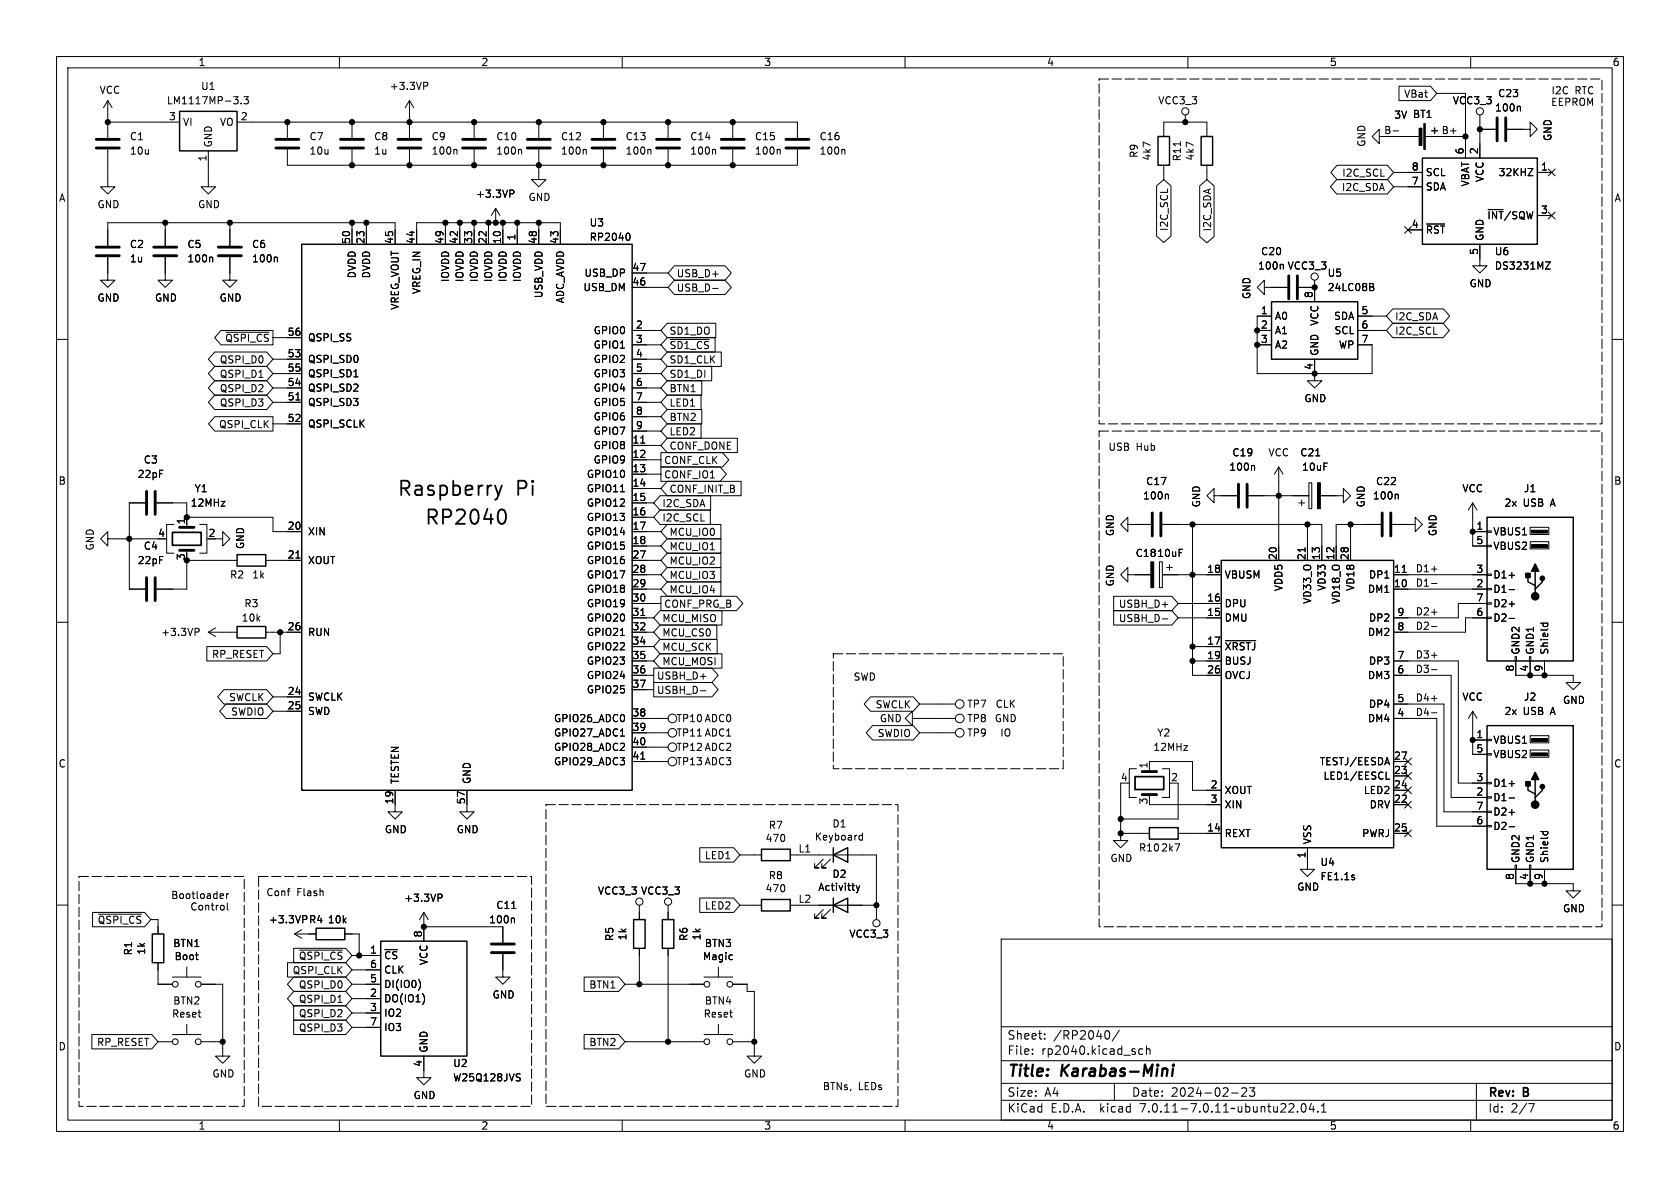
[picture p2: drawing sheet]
<svg xmlns="http://www.w3.org/2000/svg" width="297mm" height="210mm" viewBox="0 0 297 210" stroke-linecap="round" stroke-linejoin="round" font-family="sans-serif">
<g fill="none" stroke="#000" stroke-width=".18">
<path d="M10 10h277v190h-277zM12 12h273v186h-273zM19 17.8v6.6M19 17.8l-.7 1.3M19 17.8l.8 1.3M41.3 17.1h.8l-.4 .5M42 17.7v.5M42.6 18.2v.2M43.1 17.1h.8l-.4 .5 .3 .1v.5l-.1 .2-.6-.2M60 10v2M72.4 17.8l-.8 1.3M72.4 17.8v6.6"/>
<path d="M72.4 17.8l.8 1.3M74.9 14.5h.5l.2 .3-.1 .4h-.6M110 10v2M160 10v2M210 10v2M247.3 15.2h5.6l1.1 1.3-1.1 1.3h-5.6zM254 16.5h5.1v11.4M260 10v2M268.6 18.8l.2 .2v.6M19 26.4v6.6h1.3l-1.3 1.3-1.2-1.3h1.2M19 21.6h12.7M29.2 39.4v4"/>
<path d="M36.8 26.7v6.3h1.3l-1.3 1.3-1.2-1.3h1.2M40.6 39.4v4M41.9 21.6h99.1v2.8M50.8 26.4v2.8h90.2v-2.8M50.8 21.6v2.8M62.2 21.6v2.8M62.2 26.4v2.8M62.2 39.4v3.8M64.8 39.4v3.8M72.4 26.4v2.8M78.7 39.4v3.8M80.6 26.4l.2 .2v.6"/>
<path d="M81.3 39.4v3.8M83.8 21.6v2.8M83.8 26.4v2.8M83.8 39.4v3.8M86.4 39.4v3.8M87.6 36.8l-.7 1.3M87.6 36.8v2.6M87.6 36.8l.8 1.3M88.9 39.4v3.8M90.1 33.6h.5l.3 .2-.2 .4-.6 .1M91.4 39.4v3.8M92 26.4l.2 .2v.6"/>
<path d="M95.2 26.4v5.4h1.3l-1.3 1.2-1.2-1.2h1.2M95.2 21.6v2.8M95.2 39.4v3.8M103.5 26.4l.1 .2v.6M106.7 21.6v2.8M106.7 26.4v2.8M114.9 26.4l.2 .2v.6M118.1 21.6v2.8M118.1 26.4v2.8M126.3 26.4l.2 .2v.6M129.5 21.6v2.8M129.5 26.4v2.8"/>
<path d="M137.8 26.4l.1 .2v.6M149.2 26.4l.2 .2v.6M204.5 32.9l1.2-1.1 1.3 1.1v8.9l-1.3 1.1-1.2-1.1zM205.7 24.1v-2.5h7.7v2.5M205.7 29.2v2.6M208.7 25.1v.7M209.5 20.3v1.3M212.1 32.9l1.3-1.1 1.2 1.1v8.9l-1.2 1.1-1.3-1.1zM213.4 29.2v2.6M236.3 31.7h9l1.1 1.3-1.1 1.3h-9l-1.1-1.3zM236.4 29.2h8.9l1.1 1.3-1.1 1.3h-8.9l-1.1-1.3zM243.8 24.1v1.3l-1.2-1.3 1.2-1.2v1.2h7.2"/>
<path d="M246.3 23.1h.9M246.4 30.5h5.1M246.4 33h5.1M252 24.1h7.1M252.2 39.6h3.2M261.6 22.9h2.8M261.6 20.3v7.6M266.4 22.9h4.1v1.2l1.3-1.2-1.3-1.3v1.3M270.1 29.8h.9l-.9 1.3h.9M271.8 30.5h2.5M271.8 38.1h2.5M273.7 37.5l1.2 1.2"/>
<path d="M273.7 29.9l1.2 1.2M274.9 37.5l-1.2 1.2M274.9 29.9l-1.2 1.2M10 60h2M19 45.5v4h1.3l-1.3 1.3-1.2-1.3h1.2M29.2 45.5v4h1.3l-1.3 1.3-1.3-1.3h1.3M37.4 45.5l.2 .1v.7M39.1 58.4h9.2v2.6h-9.2l-1.1-1.3zM39.9 58.7h7.7M40.6 45.5v4h1.3l-1.3 1.3-1.2-1.3h1.2M48.3 59.7h5M48.9 45.5l.1 .1v.7"/>
<path d="M69.8 43.2v-3.8h-50.8v4M73.7 43.2v-3.8h25.4v3.8M111.1 41.2a.79 .79 0 0 1 0 1.3M111.8 50.8h6.3M111.8 58.4h5M111.8 48.3h6.3M118 59.7h8.4v2.5h-8.4l-1.2-1.2zM118 57.1h8.5v2.6h-8.5l-1.2-1.3zM119.2 49.5h9l1.1 1.3-1.1 1.3h-9l-1.1-1.3zM119.2 47h9l1.1 1.3-1.1 1.2h-9l-1.1-1.2zM126 51h1M222.2 58.4h2.6"/>
<path d="M223.5 50.8v-1.3l-1.3 1.3 1.3 1.3v-1.3h4.1M224.8 55.9h-2.6v10.1h20.4v-5h-2.6M226.7 46.7l.2 .2v.7M229.6 50.8h2.8M232.4 49.5v3.8M240 55.9h5.1M240 58.4h5.1M242.2 50.1l.6 .1v.3l-.2 .2M242.2 50.7h.4M242.6 50.7l.3 .3-.1 .3-.6 .1M246.2 54.6h9l1.1 1.3-1.1 1.3h-9l-1.1-1.3zM246.2 57.1h8.9l1.1 1.3-1.1 1.3h-8.9l-1.1-1.3z"/>
<path d="M248.3 40l1.2 1.2M248.9 40.6h2.6M249.5 40l-1.2 1.2M261.6 43.2v3.8h1.3l-1.3 1.3-1.3-1.3h1.3M273.2 46.3h.9l-.9 1.3h.9M285 60h2M38 69.8h9.1l1.2 1.3-1.2 1.3h-9.1l-1.2-1.3zM38 67.3h9.1l1.2 1.3-1.2 1.3h-9.1l-1.2-1.3zM38 62.2h9.1l1.2 1.3-1.2 1.3h-9.1l-1.2-1.3zM38 64.8h9.1l1.2 1.2-1.2 1.3h-9.1l-1.2-1.3zM38 73.7h10.3v2.5h-10.3l-1.1-1.3zM48.3 63.5h5"/>
<path d="M48.3 66h5M48.3 71.1h5M48.3 74.9h5M48.3 68.6h5M52.3 70.7h.7M62.6 66.6h.7M111.8 61h5M111.8 78.7h5M111.8 63.5h5M111.8 66h5M111.8 71.1h5M111.8 68.6h5"/>
<path d="M111.8 73.7h5M111.8 76.2h5M113.3 78.3h.7M118 77.5h12.4v2.5h-12.4l-1.2-1.3zM118 64.8h7.8v2.5h-7.8l-1.2-1.3zM118 67.3h6.1v2.6h-6.1l-1.2-1.3zM118 62.2h9.5v2.6h-9.5l-1.2-1.3zM118 74.9h5.9v2.6h-5.9l-1.2-1.3zM118 72.4h6.1v2.5h-6.1l-1.2-1.2zM118 69.8h5.9v2.6h-5.9l-1.2-1.3zM118.5 60h6.9M222.2 61h2.6"/>
<path d="M232.4 63.5v3.8h1.3l-1.3 1.3-1.3-1.3h1.3M19 95.3v-1.3l-1.2 1.3 1.2 1.2v-1.2h8.9M25.7 88.9h-2.8v15.2h2.8M27.7 88.9h5.3v3.8M29.2 95.3h.3M30.7 92.7h-1.2v5.1h1.2M33 97.3v.5M33 91.4h15.3v2.6h5M35.3 92.7h1.3v5.1h-1.3M38.1 95.3h1.3v-1.3l1.2 1.3-1.2 1.2v-1.2M41.9 99.1h-8.9v5h-5.3M47 99.1h6.3"/>
<path d="M52.3 98.6h.7M109.7 86.9h.7M111.8 88.9h3.8M111.8 94h5M111.8 96.5h5M111.8 81.3h5M111.8 83.8h5M111.8 86.4h5M111.8 91.4h3.8M111.8 99.1h5M116.7 87.6h8.9v2.6h-8.9l-1.1-1.3zM116.7 90.2h8.9v2.5h-8.9l-1.1-1.3z"/>
<path d="M116.8 80h10.9l1.1 1.3-1.1 1.3h-10.9zM116.8 82.5h10.5l1.1 1.3-1.1 1.3h-10.5zM118 85.1h13v2.5h-13l-1.2-1.2zM118 97.8h9.4v2.5h-9.4l-1.2-1.2zM118 92.7h9.4v2.6h-9.4l-1.2-1.3zM118 95.2h9.4v2.6h-9.4l-1.2-1.3zM199.4 92.7v-1.3l-1.3 1.3 1.3 1.3v-1.3h4.1M205 99.3h.5v4.6h-.5zM205.5 92.7h28.2v6.4M206.4 87.4l.2 .1v.7M206.8 99.8v1M210.8 92.7v26.7h5.1"/>
<path d="M214.6 87.6v-1.2l-1.2 1.2 1.2 1.3v-1.3h4.1M220.7 87.6h10.7M221.6 82.3l.2 .2v.6M226.1 82.6l-.8 1.2M226.1 82.6v16.5M226.1 82.6l.7 1.2M229.6 88.9h1M230.1 88.4v1M230.7 96.8v.7M231.1 92.7v6.4M231.4 85.3h.5v4.6h-.5zM232.6 80.6h.7"/>
<path d="M233.4 87.6h4.1v1.3l1.3-1.3-1.3-1.2v1.2M238.8 92.7v6.4M244.1 92.7h-7.9v6.4M246.1 92.7h4.1v1.3l1.3-1.3-1.3-1.3v1.3M247 87.4l.2 .1v.7M260.3 88.9v7.6h2.6M260.3 94h2.6M260.3 88.9l-.7 1.3M260.3 88.9l.8 1.3M262.9 96.4h.8v.2h-.8zM262.9 93.9h.8v.2h-.8zM270.5 95.8h3.3v1.2h-3.3z"/>
<path d="M270.5 93.2h3.3v1.3h-3.3zM10 110h2M34.5 111.1h.5l.2 .2-.1 .4h-.6M36.6 114.3h10.5l1.2 1.3-1.2 1.2h-10.5zM36.8 111.8h5.1M36.8 111.8l1.3 .7M38.1 111l-1.3 .8M47 111.8h6.3M49.5 111.8v3.8h-1.2M109.7 112.3h.7M111.8 104.1h5M111.8 101.6h5"/>
<path d="M111.8 109.2h3.8M111.8 106.7h5M111.8 114.3h3.8M111.8 116.8h3.8M111.8 119.4h3.8M111.8 111.8h3.8M113.3 108.8h.7M115.6 118.1h10.3l1.1 1.3-1.1 1.3h-10.3zM116.7 107.9h10.9v2.6h-10.9l-1.1-1.3zM116.7 115.6h10.9v2.5h-10.9l-1.1-1.3zM116.7 113h10.1v2.6h-10.1l-1.1-1.3zM116.7 110.5h10v2.5h-10l-1.1-1.2z"/>
<path d="M116.8 105.4h13.4l1.1 1.3-1.1 1.3h-13.4zM118 102.9h9.4v2.5h-9.4l-1.2-1.3zM118 100.3h9.4v2.6h-9.4l-1.2-1.3zM196.9 105.4h10.3l1.1 1.3-1.1 1.3h-10.3zM196.9 107.9h10.3l1.1 1.3-1.1 1.3h-10.3zM199.4 101.6v-1.3l-1.3 1.3 1.3 1.3v-1.3h4.1M205.5 109.4h.9M205.5 101.6h10.4M206.2 100.3h1.1M208.3 109.2h7.6M208.3 106.7h7.6M210.8 114.3h5.1"/>
<path d="M210.8 116.8h5.1M216.6 113.3h5.4M246.4 104.1h16.5M246.4 101.6h16.5M246.4 116.8h11.4v21.6h5.1M246.4 119.4h10.1v21.6h6.4M247.9 101.2h.7M253.1 108.2h.9M253.1 118.4h.9M253.1 110.8h.9M253.1 115.8h.9M253.1 100.6h.9"/>
<path d="M253.1 103.1h.9M262.9 109.1h.8v.2h-.8zM262.9 106.6h.8v.2h-.8zM262.9 104h.8v.3h-.8zM262.9 101.5h.8v.2h-.8zM262.9 109.2h-3.8v2.6h-12.7M262.9 106.7h-5.1v2.5h-11.4M266.8 104.2h1M266.8 101.7h1M266.8 109.3h1M266.8 106.8h1M267.8 116.1h.3v.7h-.3z"/>
<path d="M268 116.8v2.6h10.1v1.3h1.3l-1.3 1.2-1.2-1.2h1.2M270.4 116.1h.2v.7h-.2zM270.5 116.8v2.6M272.4 110.2h1.2M272.8 110.2v.3M273 116.8v2.6M273.6 110.2v.3M285 110h2M39.6 121.9h7.5l1.2 1.3-1.2 1.3h-7.5l-1.1-1.3zM39.9 124.5h7.2l1.2 1.2-1.2 1.3h-7.2l-1.1-1.3zM48.3 123.2h5M48.3 125.7h5"/>
<path d="M69.8 139.7v3.8h1.3l-1.3 1.3-1.2-1.3h1.2M82.5 139.7v3.8h1.3l-1.3 1.3-1.2-1.3h1.2M109.7 130.1h.7M111.8 129.5h6.3M111.8 127h6.3M111.8 134.6h6.3M111.8 121.9h3.8M111.8 132.1h6.3M113.3 134.2h.7M115.6 120.6h10.3l1.1 1.3-1.1 1.3h-10.3zM123.8 122.1h1M153.9 123.2h7.5l1.2 1.3-1.2 1.2h-7.5l-1.1-1.2z"/>
<path d="M154.2 128.3h7.2l1.2 1.2-1.2 1.3h-7.2l-1.1-1.3zM161.3 127v1.3l-1.3-1.3 1.3-1.3v1.3h7.6M162.6 129.5h6.3M162.6 124.5h6.3M198.1 138.4v8.9M199.4 138.4h.2M200.9 135.9h-1.3v5.1h1.3M203.2 135.9v-1.3h7.6v5.1h5.1M205.5 135.9h1.3v5.1h-1.3M208.3 138.4v6.4h-10.2M245 137.7h.7M246.4 124.5h8.9v19h7.6"/>
<path d="M246.4 127h7.6v19.1h8.9M246.4 139.7h2.5M246.4 137.2h2.5M246.4 134.6h2.5M248.3 134l1.2 1.2M248.3 136.6l1.2 1.2M248.3 139.1l1.2 1.2M249.5 134l-1.2 1.2M249.5 136.6l-1.2 1.2M249.5 139.1l-1.2 1.2M253.1 123.5h.9M253.1 126h.9"/>
<path d="M260.3 125.7l-.7 1.3M260.3 125.7v7.7h2.6M260.3 125.7l.8 1.3M260.3 130.8h2.6M262.9 138.3h.8v.3h-.8zM262.9 133.2h.8v.3h-.8zM262.9 130.7h.8v.2h-.8zM266.8 138.5h1M270.5 132.6h3.3v1.3h-3.3zM270.5 130h3.3v1.3h-3.3zM10 160h2M39.1 158h.4v.3l-.6 .1"/>
<path d="M39.5 158.8h-.4M40.1 158v.8M40.2 159.6v1.1l.2 .2M40.4 158l-.3 .2M77.4 158.1h.5l.3 .2-.2 .4h-.6M123.7 149.9h6l1.1 1.2-1.1 1.3h-6zM123.7 158.7h6l1.1 1.3-1.1 1.3h-6zM130.8 151.1h3.8M139.7 151.1h15.2v11.5M145.5 151.9l-1.5 1.5h.8h-.8v-.7M146.8 151.9l-1.5 1.5h.7h-.7v-.7M151.4 156.6l.3 .8"/>
<path d="M151.7 157.4l-.3 .4M152 148.4h.5M152 147.7h.5M152 156.6l-.3 .8M152.5 147.2v1.3M198.1 147.3v1.3h1.3l-1.3 1.3-1.3-1.3h1.3M198.1 147.3h5.1M203.2 142.2h12.7M203.2 140.5v.5M208.3 147.3h7.6M231.1 149.9v3.8h1.3l-1.3 1.2-1.2-1.2h1.2M246.4 147.3h2.5"/>
<path d="M246.4 142.2h2.5M248.3 146.7l1.2 1.2M248.3 141.6l1.2 1.2M249.5 146.7l-1.2 1.2M249.5 141.6l-1.2 1.2M262.9 145.9h.8v.3h-.8zM262.9 143.4h.8v.2h-.8zM262.9 140.8h.8v.3h-.8zM266.8 141.1h1M266.8 146.1h1M266.8 143.6h1M267.8 152.9h.3v.8h-.3z"/>
<path d="M268 153.7v2.5h10.1v1.3h1.3l-1.3 1.3-1.2-1.3h1.2M270.4 152.9h.2v.8h-.2zM270.5 153.7v2.5M272.4 147h1.2M272.8 147v.4M273 153.7v2.5M273.6 147v.4M285 160h2M16.4 161.3h9.2l1.1 1.3-1.1 1.2h-9.2zM17.4 161.6h7.6M26.7 162.6h1.2v2.5M27.9 170.2v3.8h2.6"/>
<path d="M30.5 172.7h5.1M33 170.9v1.8M34.6 168.8h.4M34.9 169.6h.1M35.6 174h3.8v12.7h1.2l-1.2 1.3-1.3-1.3h1.3M50.8 170.2h10.3l1.1 1.3-1.1 1.2h-10.3zM51.9 175.3h9.2l1.1 1.2-1.1 1.3h-9.2l-1.1-1.3zM51.9 177.8h9.2l1.1 1.3-1.1 1.2h-9.2zM51.9 172.7h9.2l1.1 1.3-1.1 1.3h-9.2l-1.1-1.3zM51.9 167.6h9.2l1.1 1.3-1.1 1.3h-9.2zM52.1 165.1h3.8M52.1 165.1l1.2 .8"/>
<path d="M53 168h7.6M53.3 164.3l-1.2 .8M53.5 161.9h.6M54.1 162.5h-.6M61 165.1h2.5v3.8M62.2 174h5.1M62.2 168.9h5.1M62.2 176.5h5.1M62.2 179.1h5.1M62.2 171.5h5.1M74 173.2a1.49 1.49 0 0 1 0 1.8M74.9 163.8h14v2.8"/>
<path d="M74.9 161.3l-.7 1.3M74.9 161.3v5.1M74.9 161.3l.8 1.3M75 176.2v.8M88.9 168.7v4h1.3l-1.3 1.3-1.3-1.3h1.3M90.5 160.6h.7M90.8 162.3l.1 .2v.6M103.3 172.7h6.1l1.1 1.3-1.1 1.3h-6.1zM110.5 174h14M113 160v2.6M113 167.6v6.4M118.1 160v2.6"/>
<path d="M118.1 167.6v16.6M124.5 172.7h5M127 170.9v1.8M129.5 174h2.6v1.3h1.2v11.4h1.3l-1.3 1.3-1.2-1.3h1.2M130.8 160h3.8M139.7 160h15.2M145.5 160.8l-1.5 1.5h.8h-.8v-.8M146.8 160.8l-1.5 1.5h.7h-.7v-.8M177 166h108v32h-108zM16.2 182.9h10.6l1.1 1.3-1.1 1.2h-10.6zM27.9 184.2h2.6M30.5 182.9h5.1"/>
<path d="M33 181.1v1.8M35.6 184.2h3.8M51.9 180.3h9.2l1.1 1.3-1.1 1.3h-9.2zM60 198v2M62.2 181.6h5.1M74.9 186.7v3.8h1.3l-1.3 1.3-1.2-1.3h1.2M91.5 189.8l.5 .1M91.7 190.5l.3 .2-.3 .4M103.3 182.9h6.1l1.1 1.3-1.1 1.2h-6.1zM110 198v2M110.5 184.2h14M124.5 182.9h5"/>
<path d="M127 181.1v1.8M129.5 184.2h3.8M160 198v2M177 194.5h108M177 191.5h108M177 187.5h108M177 181.5h108M182.5 186.3v.1M182.5 185.5v.1M184.7 183.6v.1M184.7 182.8v.1M195.7 182.2a.81 .81 0 0 1 .6 .6 .81 .81 0 0 1-.3 .8l-.3 .1"/>
<path d="M197 191.5v3M197.9 182.1l-1.3 2M202 185.5l-.4-.1-.3 .3v.4l.2 .2h.5M202.7 185.5l.2-.1 .3 .1 .1 .9M202.7 184.9v1.5M210 198v2M217.7 193.2h1.2M219.5 192.4l.6-.1 .2 .1 .1 .3-.9 1.1h.9M220.9 192.3h.9l-.5 .6 .4 .1v.7l-.2 .1h-.4l-.2-.1M229.4 196.5v.1M230.2 195.2l.2-.1a.81 .81 0 0 1 .6 .6 .81 .81 0 0 1-.3 .8l-.2 .1a.81 .81 0 0 1-.3-1.4zM231.8 195l-.3 1.1h.9"/>
<path d="M232.2 195.6v1M233 196.5v.1M233.6 196.6h.9M233.6 195.5l.4-.4v1.5M260 198v2M261 191.5v6.5M270.2 195.1h1l-.6 1.5"/>
<circle cx="209.5" cy="19.7" r=".63"/>
<circle cx="261.6" cy="19.7" r=".63"/>
<circle cx="232.4" cy="48.9" r=".63"/>
<circle cx="118.9" cy="129.5" r=".76"/>
<circle cx="118.9" cy="127" r=".76"/>
<circle cx="118.9" cy="134.6" r=".76"/>
<circle cx="118.9" cy="132.1" r=".76"/>
<circle cx="169.7" cy="129.5" r=".76"/>
<circle cx="169.7" cy="124.5" r=".76"/>
<circle cx="169.7" cy="127" r=".76"/>
<circle cx="113" cy="159.4" r=".63"/>
<circle cx="118.1" cy="159.4" r=".63"/>
<circle cx="31" cy="174" r=".51"/>
<circle cx="35.1" cy="174" r=".51"/>
<circle cx="125" cy="174" r=".51"/>
<circle cx="129" cy="174" r=".51"/>
<circle cx="154.9" cy="163.2" r=".63"/>
<circle cx="31" cy="184.2" r=".51"/>
<circle cx="35.1" cy="184.2" r=".51"/>
<circle cx="125" cy="184.2" r=".51"/>
<circle cx="129" cy="184.2" r=".51"/>
</g>
<path d="M206.3 189v1.2M207.4 188.9l-.2 1.3M207.5 188.2l-.1 .2M207.5 188.2l-.2 .1 .1 .1M207.5 188.2v.1l-.1 .1" fill="none" stroke="#000" stroke-width=".4"/>
<g fill="none" stroke="#000" stroke-width=".25">
<path d="M31.7 19.7h10.2v7h-10.2zM204.7 24.1h2.1v5.1h-2.1zM212.3 24.1h2.1v5.1h-2.1zM251.5 27.9h20.3v15.3h-20.3zM253.1 23.1h1M253.6 22.6v1M53.3 43.2h58.5v96.5h-58.5zM224.8 53.3h15.2v10.2h-15.2zM41.9 98h5.1v2.1h-5.1zM215.9 99.1h30.5v50.8h-30.5zM262.9 91.4h15.2v25.4h-15.2zM41.9 110.7h5.1v2.1h-5.1z"/>
<path d="M270.1 101.6v1.3l1.3 .6v.6M271.4 101v2.5M272.7 102.2v.7l-1.3 1.2v.7M262.9 128.3h15.2v25.4h-15.2zM270.1 138.4v1.3l1.3 .6v.7M271.4 137.8v2.5M272.7 139.1v.6l-1.3 1.3v.6M134.6 150.1h5.1v2h-5.1zM134.6 159h5.1v2h-5.1zM147.3 151.1l2.6-1.2v2.5zM147.3 149.9v2.5M147.3 158.8v2.5"/>
<path d="M203.2 146.3h5.1v2h-5.1zM26.9 165.1h2.1v5.1h-2.1zM55.9 164.1h5.1v2h-5.1zM67.3 166.4h15.2v20.3h-15.2zM112 162.6h2v5h-2zM117.1 162.6h2v5h-2zM147.3 160l2.6-1.2v2.5z"/>
</g>
<g fill="none" stroke="#000" stroke-width=".51">
<path d="M17 26.2h4.1M17 24.6h4.1M48.8 26.2h4M48.8 24.6h4M60.2 26.2h4.1M60.2 24.6h4.1M70.4 26.2h4M70.4 24.6h4M81.8 26.2h4.1M81.8 24.6h4.1M93.2 26.2h4.1M93.2 24.6h4.1"/>
<path d="M104.6 26.2h4.1M104.6 24.6h4.1M116.1 26.2h4M116.1 24.6h4M127.5 26.2h4.1M127.5 24.6h4.1M138.9 26.2h4.1M138.9 24.6h4.1M264.7 20.8v4.1M266.2 20.8v4.1M17 45.2h4.1M17 43.7h4.1"/>
<path d="M27.2 45.2h4M27.2 43.7h4M38.6 45.2h4.1M38.6 43.7h4.1M227.8 48.8v4M229.4 48.8v4M25.9 86.9v4M27.4 86.9v4M31.7 93.2h2.6M31.7 97.3h2.6M203.7 90.7v4M205.2 90.7v4"/>
<path d="M218.9 85.6v4.1M220.5 85.6v4.1M244.3 90.7v4M245.9 90.7v4M25.9 102.1v4.1M27.4 102.1v4.1M201.9 136.4h2.6M201.9 140.5h2.6M86.9 166.9h4M86.9 168.4h4"/>
</g>
<g fill="#000" stroke="#000" stroke-width=".18">
<path d="M250.9 22.7h.5v3h-.5zM251.7 21.8h.3v4.6h-.3zM232.9 85.3h.5v4.6h-.5zM270.8 96.3h2.8v.5h-2.8zM270.8 93.7h2.8v.5h-2.8zM203.5 99.3h.5v4.6h-.5zM270.8 133.1h2.8v.5h-2.8zM270.8 130.6h2.8v.5h-2.8z"/>
<circle cx="19" cy="21.6" r=".46"/>
<circle cx="29.2" cy="39.4" r=".46"/>
<circle cx="40.6" cy="39.4" r=".46"/>
<circle cx="50.8" cy="21.6" r=".46"/>
<circle cx="62.2" cy="29.2" r=".46"/>
<circle cx="62.2" cy="21.6" r=".46"/>
<circle cx="62.2" cy="39.4" r=".46"/>
<circle cx="64.8" cy="39.4" r=".46"/>
<circle cx="72.4" cy="21.6" r=".46"/>
<circle cx="72.4" cy="29.2" r=".46"/>
<circle cx="78.7" cy="39.4" r=".46"/>
<circle cx="81.3" cy="39.4" r=".46"/>
<circle cx="83.8" cy="39.4" r=".46"/>
<circle cx="83.8" cy="29.2" r=".46"/>
<circle cx="83.8" cy="21.6" r=".46"/>
<circle cx="86.4" cy="39.4" r=".46"/>
<circle cx="87.6" cy="39.4" r=".46"/>
<circle cx="88.9" cy="39.4" r=".46"/>
<circle cx="91.4" cy="39.4" r=".46"/>
<circle cx="95.2" cy="21.6" r=".46"/>
<circle cx="95.2" cy="39.4" r=".46"/>
<circle cx="95.2" cy="29.2" r=".46"/>
<circle cx="106.7" cy="21.6" r=".46"/>
<circle cx="106.7" cy="29.2" r=".46"/>
<circle cx="118.1" cy="21.6" r=".46"/>
<circle cx="118.1" cy="29.2" r=".46"/>
<circle cx="129.5" cy="21.6" r=".46"/>
<circle cx="129.5" cy="29.2" r=".46"/>
<circle cx="209.5" cy="21.6" r=".46"/>
<circle cx="259.1" cy="24.1" r=".46"/>
<circle cx="261.6" cy="22.9" r=".46"/>
<circle cx="222.2" cy="58.4" r=".46"/>
<circle cx="232.4" cy="50.8" r=".46"/>
<circle cx="222.2" cy="61" r=".46"/>
<circle cx="232.4" cy="66" r=".46"/>
<circle cx="22.9" cy="95.3" r=".46"/>
<circle cx="33" cy="91.4" r=".46"/>
<circle cx="33" cy="99.1" r=".46"/>
<circle cx="210.8" cy="92.7" r=".46"/>
<circle cx="226.1" cy="87.6" r=".46"/>
<circle cx="231.1" cy="92.7" r=".46"/>
<circle cx="238.8" cy="92.7" r=".46"/>
<circle cx="260.3" cy="94" r=".46"/>
<circle cx="49.5" cy="111.8" r=".46"/>
<circle cx="210.8" cy="116.8" r=".46"/>
<circle cx="210.8" cy="114.3" r=".46"/>
<circle cx="210.8" cy="101.6" r=".46"/>
<circle cx="270.5" cy="119.4" r=".46"/>
<circle cx="273" cy="119.4" r=".46"/>
<circle cx="260.3" cy="130.8" r=".46"/>
<circle cx="198.1" cy="147.3" r=".46"/>
<circle cx="198.1" cy="144.8" r=".46"/>
<circle cx="270.5" cy="156.2" r=".46"/>
<circle cx="273" cy="156.2" r=".46"/>
<circle cx="63.5" cy="168.9" r=".46"/>
<circle cx="74.9" cy="163.8" r=".46"/>
<circle cx="113" cy="174" r=".46"/>
<circle cx="154.9" cy="160" r=".46"/>
<circle cx="39.4" cy="184.2" r=".46"/>
<circle cx="118.1" cy="184.2" r=".46"/>
<circle cx="133.3" cy="184.2" r=".46"/>
</g>
<g fill="#000" stroke="#000" stroke-width=".25">
<path d="M269.7 101.3h.8v.8h-.8zM271.4 99.7l.6 1.3h-1.2zM269.7 138.2h.8v.7h-.8zM271.4 136.5l.6 1.3h-1.2z"/>
<circle cx="271.4" cy="105.4" r=".63"/>
<circle cx="272.7" cy="102.2" r=".38"/>
<circle cx="272.7" cy="139.1" r=".38"/>
<circle cx="271.4" cy="142.2" r=".63"/>
</g>
<path d="M30.5 94.1h5.1v2.3h-5.1zM200.7 137.3h5v2.3h-5z" fill="none" stroke="#000" stroke-width=".3"/>
<path d="M87.5 85.8l.6 1.7M88.1 87.5l-.2 .6-.4 .3M88.6 90.1a.65 .65 0 0 1 .7 .4 1.49 1.49 0 0 1-.5 2.1h-.2M88.7 85.8l-.6 1.7" fill="none" stroke="#000" stroke-width=".32"/>
<path d="M194.3 14h88.9v60.9h-88.9v-60.9M194.3 76.2h88.9v87.6h-88.9v-87.6M147.3 115.6h40.7v20.3h-40.7v-20.3M14 154.9h29.2v40.7h-29.2v-40.7M45.7 154.9h48.3v40.7h-48.3v-40.7M96.5 142.2h62.2v53.4h-62.2v-53.4" fill="none" stroke="#000" stroke-width=".18" stroke-dasharray="1.7 .6"/>
<g font-size="3.5">
<text x="70.1" y="88.1">Raspberry</text>
<text x="91.2" y="88.1">Pi</text>
<text x="74.9" y="93.2">RP2040</text>
</g>
<g font-size="2.8">
<text x="178" y="190.9">Title:</text>
<text x="187.7" y="190.9">Karabas-Mini</text>
</g>
<g font-size="2.1">
<text x="178" y="184">Sheet:</text>
<text x="186.2" y="184">/RP2040/</text>
<text x="178" y="186.7">File:</text>
<text x="184.1" y="186.7">rp2040.kicad_sch</text>
<text x="178" y="196.9">KiCad</text>
<text x="178" y="194.1">Size:</text>
<text x="184.7" y="194.1">A4</text>
<text x="185.7" y="196.9">E.D.A.</text>
<text x="194.6" y="196.9">kicad</text>
<text x="200" y="194.1">Date:</text>
<text x="201.8" y="196.9">7.0.11-7.0.11~ubuntu22.04.1</text>
<text x="207" y="194.1">2024-02-23</text>
<text x="263" y="194.3">Rev:</text>
<text x="263" y="196.9">Id:</text>
<text x="267.1" y="196.9">2/7</text>
<text x="269.4" y="194.3">B</text>
</g>
<g font-size="1.8">
<text x="35" y="11.9">1</text>
<text x="85" y="11.9">2</text>
<text x="135" y="11.9">3</text>
<text x="185" y="11.9">4</text>
<text x="235" y="11.9">5</text>
<text x="285" y="11.9">6</text>
<text x="17.5" y="16.8">VCC</text>
<text x="35.5" y="16.1">U1</text>
<text x="68.8" y="16.1">+3.3VP</text>
<text x="248.1" y="17.5">VBat</text>
<text x="264.8" y="17.4">C23</text>
<text x="274.2" y="16.8">I2C</text>
<text x="278.4" y="16.8">RTC</text>
<text x="29.4" y="18.6">LM1117MP-3.3</text>
<text x="29.8" y="21.3">3</text>
<text x="32.3" y="22.5">VI</text>
<text x="38.8" y="22.5">VO</text>
<text x="42.5" y="21.3">2</text>
<text x="204.7" y="18.6">VCC3_3</text>
<text x="244.6" y="23.8">B-</text>
<text x="246.4" y="21.2">3V BT1</text>
<text x="254.8" y="23.8">B+</text>
<text x="256.7" y="18.6">VCC3_3</text>
<text x="264.2" y="19.9">100n</text>
<text x="274.1" y="18.8">EEPROM</text>
<text x="22.9" y="25">C1</text>
<text x="22.9" y="27.5">10u</text>
<text x="36.6" y="28.6" transform="rotate(-90 36.6 28.6)">1</text>
<text x="37.7" y="26.2" transform="rotate(-90 37.7 26.2)">GND</text>
<text x="54.6" y="25">C7</text>
<text x="54.6" y="27.5">10u</text>
<text x="66" y="25">C8</text>
<text x="66" y="27.5">1u</text>
<text x="76.2" y="25">C9</text>
<text x="76.2" y="27.5">100n</text>
<text x="87.6" y="27.5">100n</text>
<text x="87.6" y="25">C10</text>
<text x="99.1" y="27.5">100n</text>
<text x="99.1" y="25">C12</text>
<text x="110.5" y="27.5">100n</text>
<text x="110.5" y="25">C13</text>
<text x="121.9" y="27.5">100n</text>
<text x="121.9" y="25">C14</text>
<text x="133.4" y="27.5">100n</text>
<text x="133.4" y="25">C15</text>
<text x="144.8" y="27.5">100n</text>
<text x="144.8" y="25">C16</text>
<text x="201.3" y="28" transform="rotate(-90 201.3 28)">R9</text>
<text x="203.7" y="28.5" transform="rotate(-90 203.7 28.5)">4k7</text>
<text x="209" y="28.6" transform="rotate(-90 209 28.6)">R11</text>
<text x="211.3" y="28.5" transform="rotate(-90 211.3 28.5)">4k7</text>
<text x="241.6" y="26" transform="rotate(-90 241.6 26)">GND</text>
<text x="258.8" y="27.4" transform="rotate(-90 258.8 27.4)">6</text>
<text x="261.4" y="27.4" transform="rotate(-90 261.4 27.4)">2</text>
<text x="274.5" y="25" transform="rotate(-90 274.5 25)">GND</text>
<text x="10.3" y="35.9">A</text>
<text x="84.1" y="35.2">+3.3VP</text>
<text x="93.3" y="35.7">GND</text>
<text x="237.1" y="34">I2C_SDA</text>
<text x="237.2" y="31.4">I2C_SCL</text>
<text x="249.5" y="32.8">7</text>
<text x="249.5" y="30.2">8</text>
<text x="252" y="33.9">SDA</text>
<text x="252" y="31.3">SCL</text>
<text x="259.9" y="33.1" transform="rotate(-90 259.9 33.1)">VBAT</text>
<text x="262.5" y="32.3" transform="rotate(-90 262.5 32.3)">VCC</text>
<text x="264.8" y="31.3">32KHZ</text>
<text x="272.3" y="30.2">1</text>
<text x="285.3" y="35.9">A</text>
<text x="17.1" y="37">GND</text>
<text x="34.9" y="37">GND</text>
<text x="104.1" y="40.2">U3</text>
<text x="206.7" y="40.9" transform="rotate(-90 206.7 40.9)">I2C_SCL</text>
<text x="214.3" y="41" transform="rotate(-90 214.3 41)">I2C_SDA</text>
<text x="249.5" y="40.4">4</text>
<text x="252" y="41.5">~{RST}</text>
<text x="262.8" y="39">~{INT}/SQW</text>
<text x="272.3" y="37.8">3</text>
<text x="22.9" y="44">C2</text>
<text x="22.9" y="46.6">1u</text>
<text x="33" y="44">C5</text>
<text x="33" y="46.6">100n</text>
<text x="44.5" y="44">C6</text>
<text x="44.5" y="46.6">100n</text>
<text x="62" y="43.2" transform="rotate(-90 62 43.2)">50</text>
<text x="64.5" y="43.2" transform="rotate(-90 64.5 43.2)">23</text>
<text x="69.6" y="43.2" transform="rotate(-90 69.6 43.2)">45</text>
<text x="73.4" y="43.2" transform="rotate(-90 73.4 43.2)">44</text>
<text x="78.5" y="43.2" transform="rotate(-90 78.5 43.2)">49</text>
<text x="81" y="43.2" transform="rotate(-90 81 43.2)">42</text>
<text x="83.6" y="43.2" transform="rotate(-90 83.6 43.2)">33</text>
<text x="86.1" y="43.2" transform="rotate(-90 86.1 43.2)">22</text>
<text x="88.6" y="43.2" transform="rotate(-90 88.6 43.2)">10</text>
<text x="91.2" y="42.6" transform="rotate(-90 91.2 42.6)">1</text>
<text x="95" y="43.2" transform="rotate(-90 95 43.2)">48</text>
<text x="98.8" y="43.2" transform="rotate(-90 98.8 43.2)">43</text>
<text x="104.1" y="42.8">RP2040</text>
<text x="222.3" y="47.9">100n</text>
<text x="222.8" y="45.3">C20</text>
<text x="227.5" y="47.9">VCC3_3</text>
<text x="261.4" y="45.2" transform="rotate(-90 261.4 45.2)">5</text>
<text x="262.5" y="42.7" transform="rotate(-90 262.5 42.7)">GND</text>
<text x="264.2" y="45.3">U6</text>
<text x="264.2" y="47.9">DS3231MZ</text>
<text x="17.1" y="53.5">GND</text>
<text x="27.3" y="53.5">GND</text>
<text x="38.7" y="53.5">GND</text>
<text x="63.1" y="49.3" transform="rotate(-90 63.1 49.3)">DVDD</text>
<text x="65.6" y="49.3" transform="rotate(-90 65.6 49.3)">DVDD</text>
<text x="74.5" y="52.1" transform="rotate(-90 74.5 52.1)">VREG_IN</text>
<text x="79.6" y="50" transform="rotate(-90 79.6 50)">IOVDD</text>
<text x="82.1" y="50" transform="rotate(-90 82.1 50)">IOVDD</text>
<text x="84.7" y="50" transform="rotate(-90 84.7 50)">IOVDD</text>
<text x="87.2" y="50" transform="rotate(-90 87.2 50)">IOVDD</text>
<text x="89.8" y="50" transform="rotate(-90 89.8 50)">IOVDD</text>
<text x="92.3" y="50" transform="rotate(-90 92.3 50)">IOVDD</text>
<text x="96.1" y="52.8" transform="rotate(-90 96.1 52.8)">USB_VDD</text>
<text x="99.9" y="53.7" transform="rotate(-90 99.9 53.7)">ADC_AVDD</text>
<text x="103" y="51.7">USB_DM</text>
<text x="103.2" y="49.1">USB_DP</text>
<text x="111.7" y="50.5">46</text>
<text x="111.7" y="48">47</text>
<text x="119.5" y="51.8">USB_D-</text>
<text x="119.5" y="49.2">USB_D+</text>
<text x="221.3" y="53" transform="rotate(-90 221.3 53)">GND</text>
<text x="232.2" y="52.8" transform="rotate(-90 232.2 52.8)">8</text>
<text x="234.6" y="49.1">U5</text>
<text x="234.6" y="51.7">24LC08B</text>
<text x="259.7" y="51">GND</text>
<text x="50.8" y="59.4">56</text>
<text x="70.7" y="54.9" transform="rotate(-90 70.7 54.9)">VREG_VOUT</text>
<text x="104.9" y="59.3">GPIO0</text>
<text x="112.3" y="58.2">2</text>
<text x="118.3" y="59.4">SD1_DO</text>
<text x="222.8" y="55.6">1</text>
<text x="222.8" y="58.2">2</text>
<text x="225.3" y="56.7">A0</text>
<text x="225.3" y="59.3">A1</text>
<text x="233.3" y="57.7" transform="rotate(-90 233.3 57.7)">VCC</text>
<text x="235.8" y="56.7">SDA</text>
<text x="235.8" y="59.3">SCL</text>
<text x="240.6" y="55.6">5</text>
<text x="240.6" y="58.2">6</text>
<text x="246.5" y="56.8">I2C_SDA</text>
<text x="246.5" y="59.4">I2C_SCL</text>
<text x="38.8" y="64.5">QSPI_D0</text>
<text x="39.7" y="60.6">~{QSPI_CS}</text>
<text x="50.8" y="63.2">53</text>
<text x="50.8" y="65.8">55</text>
<text x="54.4" y="64.4">QSPI_SD0</text>
<text x="54.4" y="60.6">QSPI_SS</text>
<text x="104.9" y="61.8">GPIO1</text>
<text x="104.9" y="64.4">GPIO2</text>
<text x="112.3" y="60.7">3</text>
<text x="112.3" y="63.2">4</text>
<text x="112.3" y="65.8">5</text>
<text x="118.3" y="64.5">SD1_CLK</text>
<text x="118.3" y="61.9">~{SD1_CS}</text>
<text x="222.8" y="60.7">3</text>
<text x="225.3" y="61.8">A2</text>
<text x="232.2" y="65.5" transform="rotate(-90 232.2 65.5)">4</text>
<text x="233.3" y="63" transform="rotate(-90 233.3 63)">GND</text>
<text x="236.6" y="61.8">WP</text>
<text x="240.6" y="60.7">7</text>
<text x="38.8" y="69.5">QSPI_D2</text>
<text x="38.8" y="67">QSPI_D1</text>
<text x="50.8" y="70.9">51</text>
<text x="50.8" y="68.3">54</text>
<text x="54.4" y="72">QSPI_SD3</text>
<text x="54.4" y="69.4">QSPI_SD2</text>
<text x="54.4" y="66.9">QSPI_SD1</text>
<text x="104.9" y="66.9">GPIO3</text>
<text x="104.9" y="69.4">GPIO4</text>
<text x="104.9" y="72">GPIO5</text>
<text x="112.3" y="68.3">6</text>
<text x="112.3" y="70.9">7</text>
<text x="118.3" y="67">SD1_DI</text>
<text x="118.3" y="69.5">BTN1</text>
<text x="230.5" y="71.3">GND</text>
<text x="38.6" y="75.9">QSPI_CLK</text>
<text x="38.8" y="72.1">QSPI_D3</text>
<text x="50.8" y="74.7">52</text>
<text x="54.4" y="75.8">QSPI_SCLK</text>
<text x="104.9" y="74.5">GPIO6</text>
<text x="104.9" y="77.1">GPIO7</text>
<text x="112.3" y="73.4">8</text>
<text x="112.3" y="75.9">9</text>
<text x="118.3" y="77.2">LED2</text>
<text x="118.3" y="74.6">BTN2</text>
<text x="118.3" y="72.1">LED1</text>
<text x="25.3" y="82.1">C3</text>
<text x="104.9" y="79.6">GPIO8</text>
<text x="104.9" y="82.1">GPIO9</text>
<text x="111.7" y="78.5">11</text>
<text x="111.7" y="81">12</text>
<text x="111.7" y="83.6">13</text>
<text x="117.3" y="82.2">CONF_CLK</text>
<text x="118.3" y="79.7">CONF_DONE</text>
<text x="195.9" y="79.8">USB</text>
<text x="200.8" y="79.8">Hub</text>
<text x="217.2" y="83.4">100n</text>
<text x="217.8" y="80.9">C19</text>
<text x="224.1" y="80.9">VCC</text>
<text x="229.8" y="80.9">C21</text>
<text x="230.1" y="83.4">10uF</text>
<text x="10.3" y="85.9">B</text>
<text x="24.2" y="84.7">22pF</text>
<text x="33.6" y="89.8">12MHz</text>
<text x="34.3" y="87.2">Y1</text>
<text x="103.6" y="84.7">GPIO10</text>
<text x="103.6" y="87.2">GPIO11</text>
<text x="103.6" y="89.8">GPIO12</text>
<text x="111.7" y="86.1">14</text>
<text x="111.7" y="88.6">15</text>
<text x="117" y="89.9">I2C_SDA</text>
<text x="117.3" y="84.8">CONF_IO1</text>
<text x="118.3" y="87.3">CONF_INIT_B</text>
<text x="202" y="88.5">100n</text>
<text x="202.5" y="86">C17</text>
<text x="212.4" y="89.8" transform="rotate(-90 212.4 89.8)">GND</text>
<text x="241.5" y="89.8" transform="rotate(-90 241.5 89.8)">GND</text>
<text x="242.6" y="88.5">100n</text>
<text x="243.2" y="86">C22</text>
<text x="258.4" y="87.2">VCC</text>
<text x="265.9" y="89.8">2x</text>
<text x="269.3" y="89.8">USB</text>
<text x="269.3" y="87.2">J1</text>
<text x="274.3" y="89.8">A</text>
<text x="285.3" y="85.9">B</text>
<text x="27.9" y="95">4</text>
<text x="32.8" y="92.8" transform="rotate(-90 32.8 92.8)">1</text>
<text x="36.8" y="95">2</text>
<text x="50.8" y="93.7">20</text>
<text x="54.4" y="94.8">XIN</text>
<text x="103.6" y="92.3">GPIO13</text>
<text x="103.6" y="94.8">GPIO14</text>
<text x="111.7" y="91.2">16</text>
<text x="111.7" y="93.7">17</text>
<text x="117" y="92.4">I2C_SCL</text>
<text x="118.3" y="94.9">MCU_IO0</text>
<text x="197.1" y="94.9" transform="rotate(-90 197.1 94.9)">GND</text>
<text x="254.2" y="94.9" transform="rotate(-90 254.2 94.9)">GND</text>
<text x="260.9" y="93.7">1</text>
<text x="263.9" y="94.8">VBUS1</text>
<text x="16.8" y="97.4" transform="rotate(-90 16.8 97.4)">GND</text>
<text x="24.2" y="99.9">22pF</text>
<text x="25.3" y="97.4">C4</text>
<text x="32.8" y="99.1" transform="rotate(-90 32.8 99.1)">3</text>
<text x="43.4" y="97.2" transform="rotate(-90 43.4 97.2)">GND</text>
<text x="50.8" y="98.8">21</text>
<text x="54.4" y="99.9">XOUT</text>
<text x="103.6" y="97.4">GPIO15</text>
<text x="103.6" y="99.9">GPIO16</text>
<text x="111.7" y="96.3">18</text>
<text x="111.7" y="98.8">27</text>
<text x="111.7" y="101.3">28</text>
<text x="118.3" y="100">MCU_IO2</text>
<text x="118.3" y="97.5">MCU_IO1</text>
<text x="200.7" y="98.7">C18</text>
<text x="204.5" y="98.7">10uF</text>
<text x="213.3" y="101.3">18</text>
<text x="225.8" y="99.1" transform="rotate(-90 225.8 99.1)">20</text>
<text x="230.9" y="99.1" transform="rotate(-90 230.9 99.1)">21</text>
<text x="233.4" y="99.1" transform="rotate(-90 233.4 99.1)">13</text>
<text x="236" y="99.1" transform="rotate(-90 236 99.1)">12</text>
<text x="238.5" y="99.1" transform="rotate(-90 238.5 99.1)">28</text>
<text x="246.3" y="101.3">11</text>
<text x="250.2" y="101.3">D1+</text>
<text x="260.9" y="101.3">3</text>
<text x="260.9" y="96.3">5</text>
<text x="263.9" y="97.4">VBUS2</text>
<text x="40.6" y="102.5">R2</text>
<text x="43.1" y="107.5">R3</text>
<text x="44.5" y="102.5">1k</text>
<text x="103.6" y="102.5">GPIO17</text>
<text x="103.6" y="105">GPIO18</text>
<text x="103.6" y="107.5">GPIO19</text>
<text x="111.7" y="103.9">29</text>
<text x="111.7" y="106.4">30</text>
<text x="117.3" y="107.6">CONF_PRG_B</text>
<text x="118.3" y="105.1">MCU_IO4</text>
<text x="118.3" y="102.6">MCU_IO3</text>
<text x="197.1" y="103.8" transform="rotate(-90 197.1 103.8)">GND</text>
<text x="197.7" y="107.6">USBH_D+</text>
<text x="213.3" y="106.4">16</text>
<text x="216.4" y="107.5">DPU</text>
<text x="216.4" y="102.5">VBUSM</text>
<text x="226.9" y="104.6" transform="rotate(-90 226.9 104.6)">VDD5</text>
<text x="232" y="106.8" transform="rotate(-90 232 106.8)">VD33_O</text>
<text x="234.5" y="104.5" transform="rotate(-90 234.5 104.5)">VD33</text>
<text x="237.1" y="106.8" transform="rotate(-90 237.1 106.8)">VD18_O</text>
<text x="239.6" y="104.5" transform="rotate(-90 239.6 104.5)">VD18</text>
<text x="241.7" y="105">DM1</text>
<text x="241.9" y="102.5">DP1</text>
<text x="246.3" y="103.9">10</text>
<text x="250.2" y="103.8">D1-</text>
<text x="260.9" y="103.9">2</text>
<text x="260.9" y="106.4">7</text>
<text x="263.9" y="105">D1-</text>
<text x="263.9" y="102.5">D1+</text>
<text x="263.9" y="107.5">D2+</text>
<text x="28.4" y="112.6">+3.3VP</text>
<text x="42.6" y="110.1">10k</text>
<text x="50.8" y="111.5">26</text>
<text x="54.4" y="112.6">RUN</text>
<text x="103.6" y="110.1">GPIO20</text>
<text x="103.6" y="112.6">GPIO21</text>
<text x="111.7" y="109">31</text>
<text x="111.7" y="111.5">32</text>
<text x="117" y="110.2">MCU_MISO</text>
<text x="117" y="112.7">MCU_CS0</text>
<text x="197.7" y="110.2">USBH_D-</text>
<text x="213.3" y="109">15</text>
<text x="216.4" y="110.1">DMU</text>
<text x="241.7" y="112.6">DM2</text>
<text x="241.9" y="110.1">DP2</text>
<text x="246.9" y="111.5">8</text>
<text x="246.9" y="109">9</text>
<text x="250.2" y="108.9">D2+</text>
<text x="250.2" y="111.4">D2-</text>
<text x="260.9" y="109">6</text>
<text x="263.9" y="110.1">D2-</text>
<text x="37.4" y="116.5">RP_RESET</text>
<text x="103.6" y="115.2">GPIO22</text>
<text x="103.6" y="117.7">GPIO23</text>
<text x="111.7" y="114">34</text>
<text x="111.7" y="116.6">35</text>
<text x="111.7" y="119.1">36</text>
<text x="117" y="117.8">MCU_MOSI</text>
<text x="117" y="115.3">MCU_SCK</text>
<text x="213.3" y="114">17</text>
<text x="213.3" y="116.6">19</text>
<text x="213.3" y="119.1">26</text>
<text x="216.4" y="115.2">~{XRSTJ}</text>
<text x="216.4" y="117.7">BUSJ</text>
<text x="241.9" y="117.7">DP3</text>
<text x="246.9" y="119.1">6</text>
<text x="246.9" y="116.6">7</text>
<text x="250.2" y="119">D3-</text>
<text x="250.2" y="116.5">D3+</text>
<text x="267.7" y="118.8" transform="rotate(-90 267.7 118.8)">8</text>
<text x="268.8" y="115.8" transform="rotate(-90 268.8 115.8)">GND2</text>
<text x="270.3" y="118.8" transform="rotate(-90 270.3 118.8)">4</text>
<text x="271.4" y="115.8" transform="rotate(-90 271.4 115.8)">GND1</text>
<text x="272.8" y="118.8" transform="rotate(-90 272.8 118.8)">9</text>
<text x="273.9" y="115.8" transform="rotate(-90 273.9 115.8)">Shield</text>
<text x="40.4" y="124.1">SWCLK</text>
<text x="50.8" y="122.9">24</text>
<text x="50.8" y="125.5">25</text>
<text x="54.4" y="124.1">SWCLK</text>
<text x="103.6" y="120.2">GPIO24</text>
<text x="103.6" y="122.8">GPIO25</text>
<text x="111.7" y="121.7">37</text>
<text x="116" y="120.3">USBH_D+</text>
<text x="116" y="122.9">USBH_D-</text>
<text x="150.8" y="120.4">SWD</text>
<text x="154.7" y="125.4">SWCLK</text>
<text x="170.9" y="125.3">TP7</text>
<text x="175.9" y="125.3">CLK</text>
<text x="216.4" y="120.2">OVCJ</text>
<text x="241.7" y="120.2">DM3</text>
<text x="241.9" y="125.3">DP4</text>
<text x="246.9" y="124.2">5</text>
<text x="250.2" y="124.1">D4+</text>
<text x="258.4" y="124.1">VCC</text>
<text x="269.3" y="124.1">J2</text>
<text x="276.2" y="124.6">GND</text>
<text x="40.8" y="126.7">SWDIO</text>
<text x="54.4" y="126.6">SWD</text>
<text x="97.8" y="127.9">GPIO26_ADC0</text>
<text x="97.8" y="130.4">GPIO27_ADC1</text>
<text x="111.7" y="126.7">38</text>
<text x="111.7" y="129.3">39</text>
<text x="111.7" y="131.8">40</text>
<text x="119.5" y="127.9">TP10 ADC0</text>
<text x="119.5" y="130.4">TP11 ADC1</text>
<text x="155.1" y="130.5">SWDIO</text>
<text x="155.4" y="127.9">GND</text>
<text x="170.9" y="130.4">TP9</text>
<text x="170.9" y="127.9">TP8</text>
<text x="175.8" y="127.9">GND</text>
<text x="176.7" y="130.4">IO</text>
<text x="204.5" y="130.4">Y2</text>
<text x="241.7" y="127.9">DM4</text>
<text x="246.9" y="126.7">4</text>
<text x="250.2" y="126.7">D4-</text>
<text x="260.9" y="130.6">1</text>
<text x="263.9" y="131.7">VBUS1</text>
<text x="265.9" y="126.6">2x</text>
<text x="269.3" y="126.6">USB</text>
<text x="274.3" y="126.6">A</text>
<text x="10.3" y="135.9">C</text>
<text x="97.8" y="132.9">GPIO28_ADC2</text>
<text x="97.8" y="135.5">GPIO29_ADC3</text>
<text x="111.7" y="134.4">41</text>
<text x="119.5" y="135.5">TP13 ADC3</text>
<text x="119.5" y="132.9">TP12 ADC2</text>
<text x="202.9" y="136" transform="rotate(-90 202.9 136)">1</text>
<text x="203.8" y="132.9">12MHz</text>
<text x="233.2" y="135.5">TESTJ/EESDA</text>
<text x="246.3" y="136.9">23</text>
<text x="246.3" y="134.4">27</text>
<text x="260.9" y="133.1">5</text>
<text x="263.9" y="134.2">VBUS2</text>
<text x="285.3" y="135.9">C</text>
<text x="69.6" y="142.3" transform="rotate(-90 69.6 142.3)">19</text>
<text x="70.7" y="138.7" transform="rotate(-90 70.7 138.7)">TESTEN</text>
<text x="82.3" y="142.3" transform="rotate(-90 82.3 142.3)">57</text>
<text x="83.4" y="138.7" transform="rotate(-90 83.4 138.7)">GND</text>
<text x="198" y="138.2">4</text>
<text x="202.9" y="142.3" transform="rotate(-90 202.9 142.3)">3</text>
<text x="206.9" y="138.2">2</text>
<text x="213.9" y="139.4">2</text>
<text x="213.9" y="142">3</text>
<text x="216.4" y="140.6">XOUT</text>
<text x="216.4" y="143.1">XIN</text>
<text x="233.9" y="138">LED1/EESCL</text>
<text x="241" y="140.6">LED2</text>
<text x="242" y="143.1">DRV</text>
<text x="246.3" y="142">22</text>
<text x="246.3" y="139.4">24</text>
<text x="260.9" y="140.7">2</text>
<text x="260.9" y="138.2">3</text>
<text x="260.9" y="143.3">7</text>
<text x="263.9" y="141.8">D1-</text>
<text x="263.9" y="139.3">D1+</text>
<text x="67.9" y="147.5">GND</text>
<text x="80.6" y="147.5">GND</text>
<text x="135.2" y="149">470</text>
<text x="135.8" y="146.7">R7</text>
<text x="144" y="148.8">Keyboard</text>
<text x="147.1" y="146.5">D1</text>
<text x="213.3" y="147.1">14</text>
<text x="216.4" y="148.2">REXT</text>
<text x="232" y="149.4" transform="rotate(-90 232 149.4)">VSS</text>
<text x="240.7" y="148.2">PWRJ</text>
<text x="246.3" y="147.1">25</text>
<text x="260.9" y="145.8">6</text>
<text x="263.9" y="146.9">D2-</text>
<text x="263.9" y="144.4">D2+</text>
<text x="124.5" y="152.1">LED1</text>
<text x="135.8" y="155.6">R8</text>
<text x="141.1" y="150.8">L1</text>
<text x="147.1" y="155.4">D2</text>
<text x="196.2" y="152.6">GND</text>
<text x="201.3" y="150.7">R10</text>
<text x="205.2" y="150.7">2k7</text>
<text x="230.9" y="151.8" transform="rotate(-90 230.9 151.8)">1</text>
<text x="233.3" y="153.3">U4</text>
<text x="233.3" y="155.8">FE1.1s</text>
<text x="267.7" y="155.6" transform="rotate(-90 267.7 155.6)">8</text>
<text x="268.8" y="152.7" transform="rotate(-90 268.8 152.7)">GND2</text>
<text x="270.3" y="155.6" transform="rotate(-90 270.3 155.6)">4</text>
<text x="271.4" y="152.7" transform="rotate(-90 271.4 152.7)">GND1</text>
<text x="272.8" y="155.6" transform="rotate(-90 272.8 155.6)">9</text>
<text x="273.9" y="152.7" transform="rotate(-90 273.9 152.7)">Shield</text>
<text x="30.2" y="159">Bootloader</text>
<text x="33.5" y="161">Control</text>
<text x="47" y="158.5">Conf</text>
<text x="52.5" y="158.5">Flash</text>
<text x="71.4" y="159.6">+3.3VP</text>
<text x="87.6" y="160.9">C11</text>
<text x="105.6" y="158.3">VCC3_3 VCC3_3</text>
<text x="124.5" y="161">LED2</text>
<text x="135.2" y="157.9">470</text>
<text x="141.1" y="159.7">L2</text>
<text x="144.6" y="157.7">Activitty</text>
<text x="229.2" y="157.7">GND</text>
<text x="276.2" y="161.5">GND</text>
<text x="17.2" y="163.5">~{QSPI_CS}</text>
<text x="30.5" y="167.6">BTN1</text>
<text x="47.4" y="163.4">+3.3VP</text>
<text x="54.5" y="163.4">R4</text>
<text x="57.9" y="163.4">10k</text>
<text x="74.7" y="165.8" transform="rotate(-90 74.7 165.8)">8</text>
<text x="86.4" y="163.4">100n</text>
<text x="108.6" y="166.4" transform="rotate(-90 108.6 166.4)">R5</text>
<text x="110.9" y="166.3" transform="rotate(-90 110.9 166.3)">1k</text>
<text x="121.7" y="166.4" transform="rotate(-90 121.7 166.4)">R6</text>
<text x="124.1" y="166.3" transform="rotate(-90 124.1 166.3)">1k</text>
<text x="124.5" y="167.6">BTN3</text>
<text x="150.1" y="166">VCC3_3</text>
<text x="23.5" y="169" transform="rotate(-90 23.5 169)">R1</text>
<text x="25.9" y="168.9" transform="rotate(-90 25.9 168.9)">1k</text>
<text x="30.8" y="169.9">Boot</text>
<text x="51.6" y="172.4">QSPI_CLK</text>
<text x="52.7" y="169.9">~{QSPI_CS}</text>
<text x="65.3" y="168.7">1</text>
<text x="65.3" y="173.7">5</text>
<text x="65.3" y="171.2">6</text>
<text x="67.8" y="169.8">~{CS}</text>
<text x="67.8" y="172.3">CLK</text>
<text x="75.8" y="170.7" transform="rotate(-90 75.8 170.7)">VCC</text>
<text x="124.2" y="169.9">Magic</text>
<text x="30.5" y="177.8">BTN2</text>
<text x="52.7" y="177.5">QSPI_D1</text>
<text x="52.7" y="174.9">QSPI_D0</text>
<text x="65.3" y="176.3">2</text>
<text x="65.3" y="178.8">3</text>
<text x="67.8" y="177.4">DO(IO1)</text>
<text x="67.8" y="179.9">IO2</text>
<text x="67.8" y="174.9">DI(IO0)</text>
<text x="87" y="176.7">GND</text>
<text x="104.1" y="174.9">BTN1</text>
<text x="124.5" y="177.8">BTN4</text>
<text x="10.3" y="185.9">D</text>
<text x="17.1" y="185.1">RP_RESET</text>
<text x="30.3" y="180.1">Reset</text>
<text x="52.7" y="180">QSPI_D2</text>
<text x="52.7" y="182.6">QSPI_D3</text>
<text x="65.3" y="181.4">7</text>
<text x="67.8" y="182.5">IO3</text>
<text x="104.1" y="185.1">BTN2</text>
<text x="124.3" y="180.1">Reset</text>
<text x="285.3" y="185.9">D</text>
<text x="37.5" y="190.7">GND</text>
<text x="74.7" y="188.7" transform="rotate(-90 74.7 188.7)">4</text>
<text x="75.8" y="186.2" transform="rotate(-90 75.8 186.2)">GND</text>
<text x="80" y="191.4">W25Q128JVS</text>
<text x="80" y="188.8">U2</text>
<text x="131.4" y="190.7">GND</text>
<text x="73" y="194.5">GND</text>
<text x="145.4" y="192.8">BTNs,</text>
<text x="151.7" y="192.8">LEDs</text>
<text x="35" y="199.9">1</text>
<text x="85" y="199.9">2</text>
<text x="135" y="199.9">3</text>
<text x="185" y="199.9">4</text>
<text x="235" y="199.9">5</text>
<text x="285" y="199.9">6</text>
</g>
</svg>
